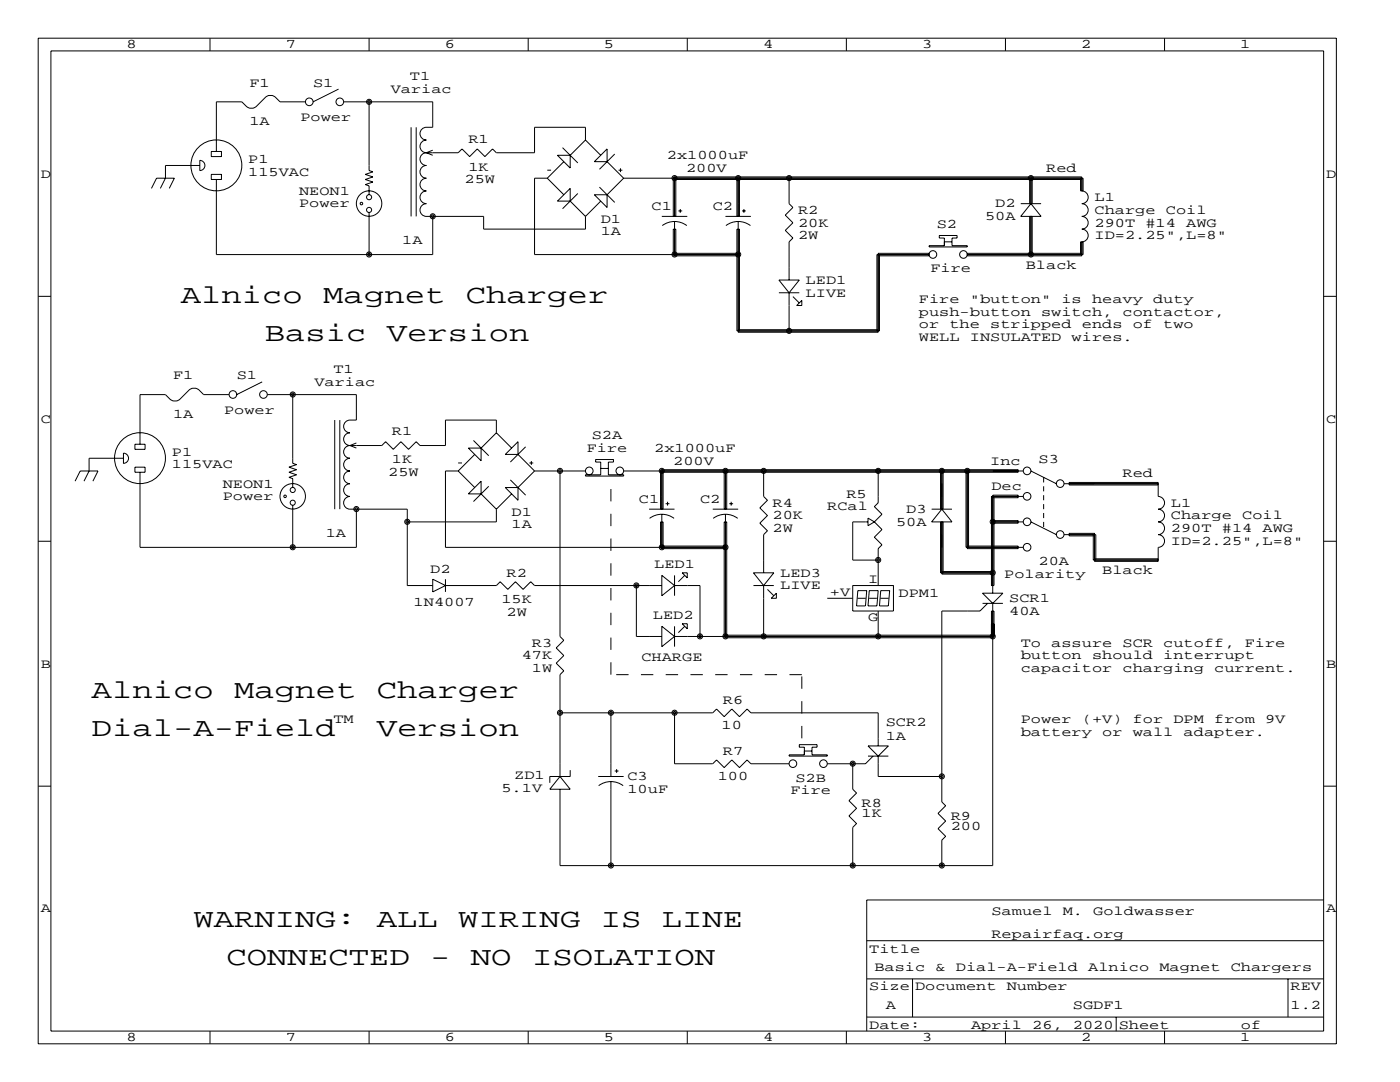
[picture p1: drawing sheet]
<svg xmlns="http://www.w3.org/2000/svg" width="279mm" height="216mm" viewBox="0 0 279 216" stroke-linecap="round" stroke-linejoin="round" font-family="sans-serif">
<g fill="none" stroke="#000" stroke-width=".2">
<path d="M7.6 7.6h259.1v200.7h-259.1zM10.2 10.2h254v195.5h-254zM41.9 7.6v2.6M67.6 17.8l-5.1 2.5M73.7 7.6v2.6M105.4 7.6v2.6M137.2 7.6v2.6M168.9 7.6v2.6M200.7 7.6v2.6M232.4 7.6v2.6M30.2 37.6l1-2h3.6l-1 2M39.9 32a1.02 1.02 0 0 1 1 1 1.02 1.02 0 0 1-1 1z"/>
<path d="M39.9 33h-6.9v2.6l-1 2M42.2 30.2h2v1h-2zM42.2 34.8h2v1h-2zM43.2 35.8v15h43.2v-7.6M61 20.3h-5.1l-1-1-.5-.3h-.8l-.5 .3-2 2-.6 .3h-.7l-.5-.3-1-1h-5.1v9.9M68.6 20.3h17.8v5.1h-1.3a1.27 1.27 0 0 0-1.3 1.3 1.27 1.27 0 0 0 1.3 1.2 1.27 1.27 0 0 0-1.3 1.3 1.27 1.27 0 0 0 1.3 1.3M73.7 20.3v13.7l.7 .3-1.5 .5 1.5 .5-1.5 .5 1.5 .5-1.5 .5 .8 .3v1.8M82 25.4v17.8M83.1 25.4v17.8M85.1 30.5a1.27 1.27 0 0 0-1.3 1.3 1.27 1.27 0 0 0 1.3 1.2 1.27 1.27 0 0 0-1.3 1.3 1.27 1.27 0 0 0 1.3 1.3 1.27 1.27 0 0 0-1.3 1.2 1.27 1.27 0 0 0 1.3 1.3 1.27 1.27 0 0 0-1.3 1.3 1.27 1.27 0 0 0 1.3 1.2 1.27 1.27 0 0 0-1.3 1.3 1.27 1.27 0 0 0 1.3 1.3h1.3M85.1 30.5l1.3 .5M86.4 30l-1.3 .5"/>
<path d="M109.2 35.6l3.3 3.3M109.2 34h.8M109.2 35.6h-2.5v15.2h40.6M111.3 31h2.5v2.5zM112.3 29.5l3 3M112.5 32.3l-3.3 3.3M115.3 38.6l-3 3.1M116.8 27.9l-3 3.1M116.8 27.9l3.1 3.1M116.8 27.9v-2.5h-10.1v5.1h-7.6l-.8-.8-1.5 1.5-1.6-1.5-1.5 1.5-1.5-1.5-.8 .8h-6.3M118.6 32.3l2.6-2.6v2.6zM118.6 38.9h2.6v2.5z"/>
<path d="M119.6 37.3l3.1 3.1M121.2 32.3l3.3 3.3M122.7 30.7l-3.1 3.1M123.4 34h.8M123.8 33.6v.7M124.5 35.6l-3.3 3.3M124.5 35.6h91.7v2.5h-.6v-2.5M134.4 35.6v7.6M134.6 35.8h81.3M134.9 35.6v7.6M147.1 35.6v7.6M147.3 35.6v7.6"/>
<path d="M147.6 35.6v7.6M157.5 35.6v5l.7 .8-1.5 1.5 1.5 1.5-1.5 1.6 1.5 1.5-.7 .8v7.6M205.5 35.6v5M205.7 35.6v5M206 35.6v5M7.6 59.1h2.6M73.7 42.4v8.4M86.4 43.2h10.1v2.5h20.3v-2.5M111.3 40.1l2.5-2.5v2.5zM113.8 40.1l3 3.1M119.9 40.1l-3.1 3.1M132.1 43.2h5.1"/>
<path d="M132.2 45a4.1 4.1 0 0 1 4.9 0M134.4 50.8v-5.1h.5v5.1M134.6 43.2v-7.9h81.3v2.8a1.27 1.27 0 0 1 1.3 1.3 1.27 1.27 0 0 1-1.3 1.2 1.27 1.27 0 0 1 1.3 1.3 1.27 1.27 0 0 1-1.3 1.3 1.27 1.27 0 0 1 1.3 1.3 1.27 1.27 0 0 1-1.3 1.2 1.27 1.27 0 0 1 1.3 1.3 1.27 1.27 0 0 1-1.3 1.3v2.8h-22.9v-.6h22.9M134.6 44.2v6.9h12.7M134.6 50.5h12.7M135.4 42.1h.7M135.8 41.7v.8M144.8 43.2h5.1M144.9 45a4.1 4.1 0 0 1 4.9 0M147.3 44.2v22.1h28v-15.8h10.1v.6h-10.1M148.1 42.1h.7M148.5 41.7v.8"/>
<path d="M155.4 55.9h4.1l-2 2.5zM155.4 58.4h4.1M157.5 58.4v7.6M158.2 59.2l1.3 1.3M160 59.9v1.1h-1zM175.5 50.8v15.2h-28.4v-20.3h.5v20.3M185.4 49h3.1v-1.5h-1v-.5h3.5v.5h-1v1.5h3v.3h-7.6zM185.4 50.8h-10.4v15.2M188.5 48.3h1.5M193 50.8h23.2v-2.5h-.6v2.5M203.7 40.6h4.1M205.5 43.2v7.6"/>
<path d="M205.7 43.2v7.6M205.7 40.6l2.1 2.6h-4.1zM206 43.2v7.6M264.2 59.1h2.5M45.7 78.7h-5.1l-1-1-.5-.2h-.7l-.6 .2-2 2.1-.5 .2h-.8l-.5-.2-1-1.1h-5.1v9.9M52.3 76.2l-5.1 2.5M53.3 78.7h17.8v5.1h-1.3a1.27 1.27 0 0 0-1.2 1.3 1.27 1.27 0 0 0 1.2 1.3 1.27 1.27 0 0 0-1.2 1.2 1.27 1.27 0 0 0 1.2 1.3M58.4 78.7v13.8l.8 .2-1.5 .5 1.5 .5-1.5 .5 1.5 .5-1.5 .5 .7 .3v1.8M147.3 65.8h28M15 96l1-2h3.6l-1.1 2M24.6 90.4a1.02 1.02 0 0 1 1.1 1 1.02 1.02 0 0 1-1.1 1.1zM24.6 91.4h-6.8v2.6l-1 2"/>
<path d="M26.9 88.6h2.1v1.1h-2.1zM26.9 93.2h2.1v1h-2.1zM27.9 94.2v15h43.2v-7.6M66.8 83.8v17.8M67.8 83.8v17.8M69.8 88.9a1.27 1.27 0 0 0-1.2 1.3 1.27 1.27 0 0 0 1.2 1.2 1.27 1.27 0 0 0-1.2 1.3 1.27 1.27 0 0 0 1.2 1.3 1.27 1.27 0 0 0-1.2 1.3 1.27 1.27 0 0 0 1.2 1.2 1.27 1.27 0 0 0-1.2 1.3 1.27 1.27 0 0 0 1.2 1.3 1.27 1.27 0 0 0-1.2 1.2 1.27 1.27 0 0 0 1.2 1.3h1.3M69.8 88.9l1.3 .5M71.1 88.4l-1.3 .5M91.4 94h-2.5v15.2h55.9M91.4 94l3.3 3.3M91.4 92.4h.8M93.5 89.4h2.5v2.5z"/>
<path d="M93.5 98.6l2.5-2.6v2.6zM94.5 87.9l3 3M94.7 90.7l-3.3 3.3M96 98.6l3.1 3M97.5 97l-3 3.1M99.1 86.4v-2.6h-10.2v5.1h-5.1l-.7-.8-1.6 1.6-1.5-1.6-1.5 1.6-1.5-1.6-.8 .8h-6.4M99.1 86.4l-3.1 3M99.1 86.4l3 3M100.8 90.7l2.6-2.6v2.6zM100.8 97.3h2.6v2.5zM101.9 95.8l3 3M102.1 98.6l-3 3"/>
<path d="M103.4 90.7l3.3 3.3M104.9 89.2l-3 3M105.7 92.4h.7M106 92v.8M106.7 94h10.1M106.7 94l-3.3 3.3M111.8 94v33l.7 .8-1.5 1.5 1.5 1.5-1.5 1.5 1.5 1.6-.7 .7v20.3M118.9 91.7h3.5v.5h-1v2.5h3.1v.3h-7.7v-.3h3.1v-2.5h-1zM119.9 93.5h1.5M124.5 94h79.7M131.8 94v7.6M132.1 94.2h71.1v-.5h-71.1v7.9"/>
<path d="M132.3 94v7.6M144.5 94v7.6M144.8 94v7.6M145 94v7.6M152.4 94v5.1l.8 .7-1.6 1.5 1.6 1.6-1.6 1.5 1.6 1.5-.8 .8v7.6M175.3 94v6.3l-.8 .8 1.5 1.5-1.5 1.5M187.7 94v7.6M188 94v7.6M188.2 94v7.6M192.8 94v15.2h11.4M193 94v15.5h10.2v-.5h-10.2M193.3 94v15.2"/>
<path d="M198.1 99.3h5.1v-.5h-5.1v19.6M198.4 99.1v17.7h-.5v-17.7h6.3M205.7 94l5.1 2.5M208.3 95.2v1.1M208.3 97v1M208.3 98.8v1M212.3 96.5h18.8M231.1 96.8h-17.7v-.5h17.7v2.8a1.27 1.27 0 0 1 1.3 1.2 1.27 1.27 0 0 1-1.3 1.3 1.27 1.27 0 0 1 1.3 1.3 1.27 1.27 0 0 1-1.3 1.2 1.27 1.27 0 0 1 1.3 1.3 1.27 1.27 0 0 1-1.3 1.3 1.27 1.27 0 0 1 1.3 1.3 1.27 1.27 0 0 1-1.3 1.2v2.8h-12.7v-5.6h-5v.5h5M7.6 108h2.6M58.4 100.8v8.4M71.1 101.6h10.2v15.2h5.1M86.4 115.6l2.5 1.2-2.5 1.3z"/>
<path d="M88.9 116.8h10.2l.7-.7 1.5 1.5 1.6-1.5 1.5 1.5 1.5-1.5 .8 .7h25.4M88.9 115.6v2.5M99.1 101.6v2.5h-17.8M127 116.8v10.2h5.1M129.5 101.6h5.1M129.6 103.4a4.1 4.1 0 0 1 4.9 0M131.8 109.2v-5.1h.5v5.1M132.1 102.6v6.9h12.7M132.1 114.8l2.5 2-2.5 2.1zM132.1 109h12.7M132.8 100.5h.8M133.2 100.1v.8"/>
<path d="M134.6 114.8v4.1M134.6 116.8h5.1v10.2M136.1 114.3h1.1v1zM136.7 114.8l-1.3 1.3M142.2 101.6h5.1M142.3 103.4a4.1 4.1 0 0 1 4.9 0M144.8 102.6v24.7h53.3M145.5 100.5h.8M145.9 100.1v.8M150.4 114.3h4l-2 2.5zM150.4 116.8h4M152.4 116.8v10.2"/>
<path d="M153.2 117.6l1.2 1.3M154.9 118.4v1h-1zM165.1 119.4h5.1M170.2 116.8h8.1v5.1h-8.1zM171.2 119.4h1.5M171.2 117.9h1.8l-.3 3h-1.8zM173.2 104.1h-3v7.7h5.1M173.2 103.4l1.3 .7-1.3 .8zM173.5 119.4h1.5M173.5 117.9h1.8l-.3 3h-1.8zM174.5 104.1l1.5 1.6-1.5 1.5 1.5 1.5-.7 .8v7.3M175.8 119.4h1.5"/>
<path d="M175.8 117.9h1.7l-.2 3h-1.8zM185.9 101.6h4.1M187.7 104.1v10.2h10.4M188 104.1v10.5h10.1M188 101.6l2 2.5h-4.1zM188 114h10.1M188.2 104.1v10.2M196.1 118.4h4.1l-2.1 2zM198.1 104.1h6.1M198.1 103.9h5.1v.5h-5.1M205.7 104.1l5.1 2.6M208.3 100.6v1"/>
<path d="M208.3 102.4v1M208.3 104.1v1.1M212.3 106.7h6.4v5.1M218.2 106.7v5.1h12.9M218.4 111.5h12.7M264.2 108h2.5M132.1 125l2.5 2-2.5 2zM134.6 125v4M134.6 127h63.8M136.1 124.5h1.1v1zM136.7 125l-1.3 1.2M144.5 127v-22.9h.5v22.9"/>
<path d="M144.8 126.7h53.3M175.3 121.9v5.1M196.1 120.4h4.1M197.1 120.4l-1.5 1.5h-7.6v38.1l.7 .8-1.5 1.5 1.5 1.5-1.5 1.6 1.5 1.5-.7 .7v5.1M197.9 127v-5.1h.5v5.1M197.9 124.5h.5M198.1 120.4v52.3h-86.3v-15.2M7.6 156.9h2.6M111.8 142.2h30.4l.8-.7 1.5 1.5 1.5-1.5 1.6 1.5 1.5-1.5 .8 .7h25.4v6.6M111.8 154.9l2 2.6h-4.1zM113.8 153.7v1.2h-4.1v1.3M119.4 154.9h5.1"/>
<path d="M119.5 156.8a4.1 4.1 0 0 1 4.9 0M121.9 142.2v12.7M121.9 156v16.7M122.7 153.8h.7M123.1 153.5v.7M134.6 142.2v10.2h7.6l.8-.8 1.5 1.6 1.5-1.6 1.6 1.6 1.5-1.6 .8 .8h7.6M157.5 150.6h3v-1.5h-1v-.5h3.6v.5h-1v1.5h3v.3h-7.6zM160.5 149.9h1.6M170.2 152.4v5.1l.7 .7-1.5 1.6 1.5 1.5-1.5 1.5 1.5 1.5-.7 .8v7.6M173.2 148.8h4.1l-2 2.1zM173.2 150.9h4.1M174.2 150.9l-1.5 1.5h-7.6"/>
<path d="M175.3 150.9v4h12.7M264.2 156.9h2.5M264.2 179.6h-91.2v26.1M173 195.3h91.2M173 187.7h91.2M182.1 195.3v7.6M257 195.3v7.6M41.9 205.7v2.6M73.7 205.7v2.6M105.4 205.7v2.6M137.2 205.7v2.6M168.9 205.7v2.6"/>
<path d="M173 202.9h91.2M200.7 205.7v2.6M222.8 202.9v2.8M232.4 205.7v2.6"/>
<circle cx="43.2" cy="33" r="5.1"/>
<circle cx="61.7" cy="20.3" r=".76"/>
<circle cx="67.8" cy="20.3" r=".76"/>
<circle cx="73.7" cy="39.3" r=".51"/>
<circle cx="73.7" cy="20.3" r=".51"/>
<circle cx="73.7" cy="20.3" r=".25"/>
<circle cx="134.6" cy="35.5" r=".51"/>
<circle cx="134.6" cy="35.5" r=".25"/>
<circle cx="147.3" cy="35.5" r=".51"/>
<circle cx="147.3" cy="35.5" r=".25"/>
<circle cx="157.5" cy="35.5" r=".51"/>
<circle cx="157.5" cy="35.5" r=".25"/>
<circle cx="205.7" cy="35.5" r=".51"/>
<circle cx="205.7" cy="35.5" r=".25"/>
<circle cx="72.1" cy="40.6" r=".25"/>
<circle cx="73.7" cy="50.8" r=".51"/>
<circle cx="73.7" cy="41.9" r=".51"/>
<circle cx="73.7" cy="40.6" r="2.54"/>
<circle cx="73.7" cy="50.8" r=".25"/>
<circle cx="86.4" cy="43.2" r=".51"/>
<circle cx="86.4" cy="43.2" r=".25"/>
<circle cx="134.6" cy="50.8" r=".51"/>
<circle cx="134.6" cy="50.8" r=".25"/>
<circle cx="147.3" cy="50.8" r=".51"/>
<circle cx="147.3" cy="50.8" r=".25"/>
<circle cx="186.2" cy="50.8" r=".76"/>
<circle cx="192.3" cy="50.8" r=".76"/>
<circle cx="205.7" cy="50.8" r=".51"/>
<circle cx="205.7" cy="50.8" r=".25"/>
<circle cx="46.5" cy="78.7" r=".76"/>
<circle cx="52.6" cy="78.7" r=".76"/>
<circle cx="58.4" cy="78.7" r=".51"/>
<circle cx="58.4" cy="78.7" r=".25"/>
<circle cx="157.5" cy="66" r=".51"/>
<circle cx="157.5" cy="66" r=".25"/>
<circle cx="27.9" cy="91.4" r="5.1"/>
<circle cx="56.9" cy="99" r=".25"/>
<circle cx="58.4" cy="97.8" r=".51"/>
<circle cx="58.4" cy="99" r="2.54"/>
<circle cx="111.8" cy="94" r=".51"/>
<circle cx="111.8" cy="94" r=".25"/>
<circle cx="117.6" cy="94" r=".76"/>
<circle cx="123.7" cy="94" r=".76"/>
<circle cx="132.1" cy="94" r=".51"/>
<circle cx="132.1" cy="94" r=".25"/>
<circle cx="144.8" cy="94" r=".51"/>
<circle cx="144.8" cy="94" r=".25"/>
<circle cx="152.4" cy="94" r=".51"/>
<circle cx="152.4" cy="94" r=".25"/>
<circle cx="175.3" cy="94" r=".51"/>
<circle cx="175.3" cy="94" r=".25"/>
<circle cx="188" cy="94" r=".51"/>
<circle cx="188" cy="94" r=".25"/>
<circle cx="193" cy="94" r=".51"/>
<circle cx="193" cy="94" r=".25"/>
<circle cx="205" cy="94" r=".76"/>
<circle cx="205" cy="99" r=".76"/>
<circle cx="211.6" cy="96.5" r=".76"/>
<circle cx="58.4" cy="100.3" r=".51"/>
<circle cx="58.4" cy="109.2" r=".51"/>
<circle cx="58.4" cy="109.2" r=".25"/>
<circle cx="71.1" cy="101.6" r=".51"/>
<circle cx="71.1" cy="101.6" r=".25"/>
<circle cx="81.3" cy="104.1" r=".51"/>
<circle cx="81.3" cy="104.1" r=".25"/>
<circle cx="127" cy="116.8" r=".51"/>
<circle cx="127" cy="116.8" r=".25"/>
<circle cx="132.1" cy="109.2" r=".51"/>
<circle cx="132.1" cy="109.2" r=".25"/>
<circle cx="144.8" cy="109.2" r=".51"/>
<circle cx="144.8" cy="109.2" r=".25"/>
<circle cx="175.3" cy="111.7" r=".51"/>
<circle cx="175.3" cy="111.7" r=".25"/>
<circle cx="198.1" cy="114.3" r=".51"/>
<circle cx="198.1" cy="104.1" r=".51"/>
<circle cx="198.1" cy="114.3" r=".25"/>
<circle cx="198.1" cy="104.1" r=".25"/>
<circle cx="205" cy="109.2" r=".76"/>
<circle cx="205" cy="104.1" r=".76"/>
<circle cx="211.6" cy="106.7" r=".76"/>
<circle cx="139.7" cy="127" r=".51"/>
<circle cx="139.7" cy="127" r=".25"/>
<circle cx="144.8" cy="127" r=".51"/>
<circle cx="144.8" cy="127" r=".25"/>
<circle cx="152.4" cy="127" r=".51"/>
<circle cx="152.4" cy="127" r=".25"/>
<circle cx="175.3" cy="127" r=".51"/>
<circle cx="175.3" cy="127" r=".25"/>
<circle cx="198.1" cy="127" r=".51"/>
<circle cx="198.1" cy="127" r=".25"/>
<circle cx="111.8" cy="142.2" r=".51"/>
<circle cx="111.8" cy="142.2" r=".25"/>
<circle cx="121.9" cy="142.2" r=".51"/>
<circle cx="121.9" cy="142.2" r=".25"/>
<circle cx="134.6" cy="142.2" r=".51"/>
<circle cx="134.6" cy="142.2" r=".25"/>
<circle cx="158.2" cy="152.4" r=".76"/>
<circle cx="164.3" cy="152.4" r=".76"/>
<circle cx="170.2" cy="152.4" r=".51"/>
<circle cx="170.2" cy="152.4" r=".25"/>
<circle cx="188" cy="154.9" r=".51"/>
<circle cx="188" cy="154.9" r=".25"/>
<circle cx="121.9" cy="172.7" r=".51"/>
<circle cx="121.9" cy="172.7" r=".25"/>
<circle cx="170.2" cy="172.7" r=".51"/>
<circle cx="170.2" cy="172.7" r=".25"/>
<circle cx="188" cy="172.7" r=".51"/>
<circle cx="188" cy="172.7" r=".25"/>
</g>
<path d="M121.9 134.6v-38.1M160 134.6h-38.1M160 147.3v-12.7" fill="none" stroke="#000" stroke-width=".2" stroke-dasharray="2.5" stroke-linecap="butt"/>
<g font-size="5.3">
<text x="36.1" y="60.5">Alnico</text>
<text x="64.5" y="60.5">Magnet</text>
<text x="93" y="60.5">Charger</text>
<text x="52.8" y="68.1">Basic</text>
<text x="77.2" y="68.1">Version</text>
<text x="18.3" y="139.2">Alnico</text>
<text x="46.7" y="139.2">Magnet</text>
<text x="75.2" y="139.2">Charger</text>
<text x="18.3" y="146.8">Dial-A-Field</text>
<text x="75.2" y="146.8">Version</text>
<text x="38.6" y="184.9">WARNING:</text>
<text x="75.2" y="184.9">ALL</text>
<text x="91.4" y="184.9">WIRING</text>
<text x="119.9" y="184.9">IS</text>
<text x="132.1" y="184.9">LINE</text>
<text x="45.2" y="192.5">CONNECTED</text>
<text x="85.9" y="192.5">-</text>
<text x="94" y="192.5">NO</text>
<text x="106.2" y="192.5">ISOLATION</text>
</g>
<g font-size="2.6">
<text x="25.3" y="9.7">8</text>
<text x="57" y="9.7">7</text>
<text x="88.8" y="9.7">6</text>
<text x="120.5" y="9.7">5</text>
<text x="152.3" y="9.7">4</text>
<text x="184" y="9.7">3</text>
<text x="215.8" y="9.7">2</text>
<text x="247.5" y="9.7">1</text>
<text x="49.8" y="17.3">F1</text>
<text x="62.5" y="17.3">S1</text>
<text x="81.8" y="16">T1</text>
<text x="78" y="18.5">Variac</text>
<text x="49.8" y="24.9">1A</text>
<text x="59.9" y="24.1">Power</text>
<text x="93.5" y="28.4">R1</text>
<text x="8.1" y="35.5">D</text>
<text x="49.5" y="32.5">P1</text>
<text x="49.5" y="35.1">115VAC</text>
<text x="93.5" y="34">1K</text>
<text x="133.1" y="31.7">2x1000uF</text>
<text x="136.9" y="34.3">200V</text>
<text x="208.8" y="34.3">Red</text>
<text x="264.7" y="35.5">D</text>
<text x="59.7" y="38.9">NEON1</text>
<text x="59.7" y="41.4">Power</text>
<text x="92.7" y="36.6">25W</text>
<text x="130" y="41.9">C1</text>
<text x="142.2" y="41.9">C2</text>
<text x="198.6" y="41.4">D2</text>
<text x="218.4" y="40.1">L1</text>
<text x="119.9" y="44.4">D1</text>
<text x="119.9" y="47">1A</text>
<text x="159.3" y="42.7">R2</text>
<text x="159.3" y="45.2">20K</text>
<text x="159.3" y="47.8">2W</text>
<text x="186.9" y="45.5">S2</text>
<text x="196.6" y="43.9">50A</text>
<text x="218.4" y="42.7">Charge</text>
<text x="218.4" y="45.2">290T</text>
<text x="218.4" y="47.8">ID=2.25&quot;,L=8&quot;</text>
<text x="228.6" y="45.2">#14</text>
<text x="232.7" y="42.7">Coil</text>
<text x="236.7" y="45.2">AWG</text>
<text x="80.3" y="48.8">1A</text>
<text x="204.7" y="53.6">Black</text>
<text x="160.8" y="56.6">LED1</text>
<text x="160.8" y="59.2">LIVE</text>
<text x="185.7" y="54.4">Fire</text>
<text x="183.4" y="60.5">Fire</text>
<text x="183.4" y="65.5">or</text>
<text x="183.4" y="63">push-button</text>
<text x="189.5" y="65.5">the</text>
<text x="193.5" y="60.5">&quot;button&quot;</text>
<text x="197.6" y="65.5">stripped</text>
<text x="207.8" y="63">switch,</text>
<text x="211.8" y="60.5">is</text>
<text x="215.9" y="65.5">ends</text>
<text x="217.9" y="60.5">heavy</text>
<text x="224" y="63">contactor,</text>
<text x="226.1" y="65.5">of</text>
<text x="230.1" y="60.5">duty</text>
<text x="232.2" y="65.5">two</text>
<text x="183.4" y="68.1">WELL</text>
<text x="193.5" y="68.1">INSULATED</text>
<text x="213.9" y="68.1">wires.</text>
<text x="34.5" y="75.7">F1</text>
<text x="47.2" y="75.7">S1</text>
<text x="62.7" y="77">Variac</text>
<text x="66.5" y="74.4">T1</text>
<text x="34.5" y="83.3">1A</text>
<text x="44.7" y="82.5">Power</text>
<text x="8.1" y="84.3">C</text>
<text x="78.2" y="86.9">R1</text>
<text x="118.1" y="87.6">S2A</text>
<text x="264.7" y="84.3">C</text>
<text x="34.3" y="90.9">P1</text>
<text x="34.3" y="93.5">115VAC</text>
<text x="77.5" y="95">25W</text>
<text x="78.2" y="92.5">1K</text>
<text x="117.1" y="90.2">Fire</text>
<text x="130.6" y="90.2">2x1000uF</text>
<text x="134.4" y="92.7">200V</text>
<text x="197.6" y="92.7">Inc</text>
<text x="207.3" y="92.5">S3</text>
<text x="224" y="95.2">Red</text>
<text x="44.4" y="97.3">NEON1</text>
<text x="44.4" y="99.8">Power</text>
<text x="127.5" y="100.3">C1</text>
<text x="139.7" y="100.3">C2</text>
<text x="154.2" y="101.1">R4</text>
<text x="165.1" y="101.9">RCal</text>
<text x="168.9" y="99.3">R5</text>
<text x="197.9" y="97.8">Dec</text>
<text x="233.7" y="101.1">L1</text>
<text x="65" y="107.2">1A</text>
<text x="102.1" y="102.9">D1</text>
<text x="102.1" y="105.4">1A</text>
<text x="154.2" y="103.6">20K</text>
<text x="154.2" y="106.2">2W</text>
<text x="178.8" y="104.9">50A</text>
<text x="180.8" y="102.4">D3</text>
<text x="233.7" y="103.6">Charge</text>
<text x="233.7" y="106.2">290T</text>
<text x="243.8" y="106.2">#14</text>
<text x="247.9" y="103.6">Coil</text>
<text x="252" y="106.2">AWG</text>
<text x="130.6" y="113.3">LED1</text>
<text x="207.3" y="112.8">20A</text>
<text x="233.7" y="108.7">ID=2.25&quot;,L=8&quot;</text>
<text x="85.9" y="114.3">D2</text>
<text x="101.1" y="115.1">R2</text>
<text x="155.7" y="115.1">LED3</text>
<text x="155.7" y="117.6">LIVE</text>
<text x="165.6" y="118.9">+V</text>
<text x="173.2" y="116.3">I</text>
<text x="179.3" y="119.1">DPM1</text>
<text x="200.4" y="115.3">Polarity</text>
<text x="220" y="114.6">Black</text>
<text x="82.5" y="120.9">1N4007</text>
<text x="100.1" y="120.4">15K</text>
<text x="101.1" y="122.9">2W</text>
<text x="130.3" y="123.4">LED2</text>
<text x="173.2" y="124">G</text>
<text x="201.4" y="120.1">SCR1</text>
<text x="201.4" y="122.7">40A</text>
<text x="104.1" y="131.6">47K</text>
<text x="106.2" y="129">R3</text>
<text x="128" y="131.8">CHARGE</text>
<text x="203.7" y="129">To</text>
<text x="203.7" y="131.6">button</text>
<text x="209.8" y="129">assure</text>
<text x="217.9" y="131.6">should</text>
<text x="224" y="129">SCR</text>
<text x="232.2" y="129">cutoff,</text>
<text x="232.2" y="131.6">interrupt</text>
<text x="248.4" y="129">Fire</text>
<text x="8.1" y="133.2">B</text>
<text x="106.2" y="134.1">1W</text>
<text x="203.7" y="134.1">capacitor</text>
<text x="224" y="134.1">charging</text>
<text x="242.3" y="134.1">current.</text>
<text x="264.7" y="133.2">B</text>
<text x="144.3" y="140.5">R6</text>
<text x="66.5" y="144.3">TM</text>
<text x="144" y="145.5">10</text>
<text x="176.8" y="144.8">SCR2</text>
<text x="176.8" y="147.6">1A</text>
<text x="203.7" y="146.8">battery</text>
<text x="203.7" y="144.3">Power</text>
<text x="215.9" y="144.3">(+V)</text>
<text x="220" y="146.8">or</text>
<text x="226.1" y="146.8">wall</text>
<text x="226.1" y="144.3">for</text>
<text x="234.2" y="144.3">DPM</text>
<text x="236.2" y="146.8">adapter.</text>
<text x="242.3" y="144.3">from</text>
<text x="252.5" y="144.3">9V</text>
<text x="102.6" y="155.4">ZD1</text>
<text x="125.2" y="155.7">C3</text>
<text x="143.3" y="155.7">100</text>
<text x="144.3" y="150.6">R7</text>
<text x="158.7" y="156">S2B</text>
<text x="100.1" y="158">5.1V</text>
<text x="125.2" y="158.2">10uF</text>
<text x="157.7" y="158.5">Fire</text>
<text x="172" y="161">R8</text>
<text x="172" y="163.1">1K</text>
<text x="189.7" y="163.6">R9</text>
<text x="189.7" y="165.6">200</text>
<text x="8.1" y="182.1">A</text>
<text x="197.9" y="182.6">Samuel</text>
<text x="212.1" y="182.6">M.</text>
<text x="218.2" y="182.6">Goldwasser</text>
<text x="264.7" y="182.1">A</text>
<text x="173.5" y="190.2">Title</text>
<text x="197.9" y="187.2">Repairfaq.org</text>
<text x="173.5" y="197.6">Size Document</text>
<text x="174.5" y="193.8">Basic</text>
<text x="186.7" y="193.8">&amp;</text>
<text x="190.8" y="193.8">Dial-A-Field</text>
<text x="200.9" y="197.6">Number</text>
<text x="217.2" y="193.8">Alnico</text>
<text x="231.4" y="193.8">Magnet</text>
<text x="245.6" y="193.8">Chargers</text>
<text x="257.6" y="197.6">REV</text>
<text x="176.8" y="201.4">A</text>
<text x="214.1" y="201.4">SGDF1</text>
<text x="257.6" y="201.4">1.2</text>
<text x="25.3" y="207.8">8</text>
<text x="57" y="207.8">7</text>
<text x="88.8" y="207.8">6</text>
<text x="120.5" y="207.8">5</text>
<text x="152.3" y="207.8">4</text>
<text x="173.5" y="205.2">Date:</text>
<text x="184" y="207.8">3</text>
<text x="193.8" y="205.2">April</text>
<text x="206" y="205.2">26,</text>
<text x="214.1" y="205.2">2020 Sheet</text>
<text x="215.8" y="207.8">2</text>
<text x="247.5" y="207.8">1</text>
<text x="247.7" y="205.2">of</text>
</g>
</svg>
